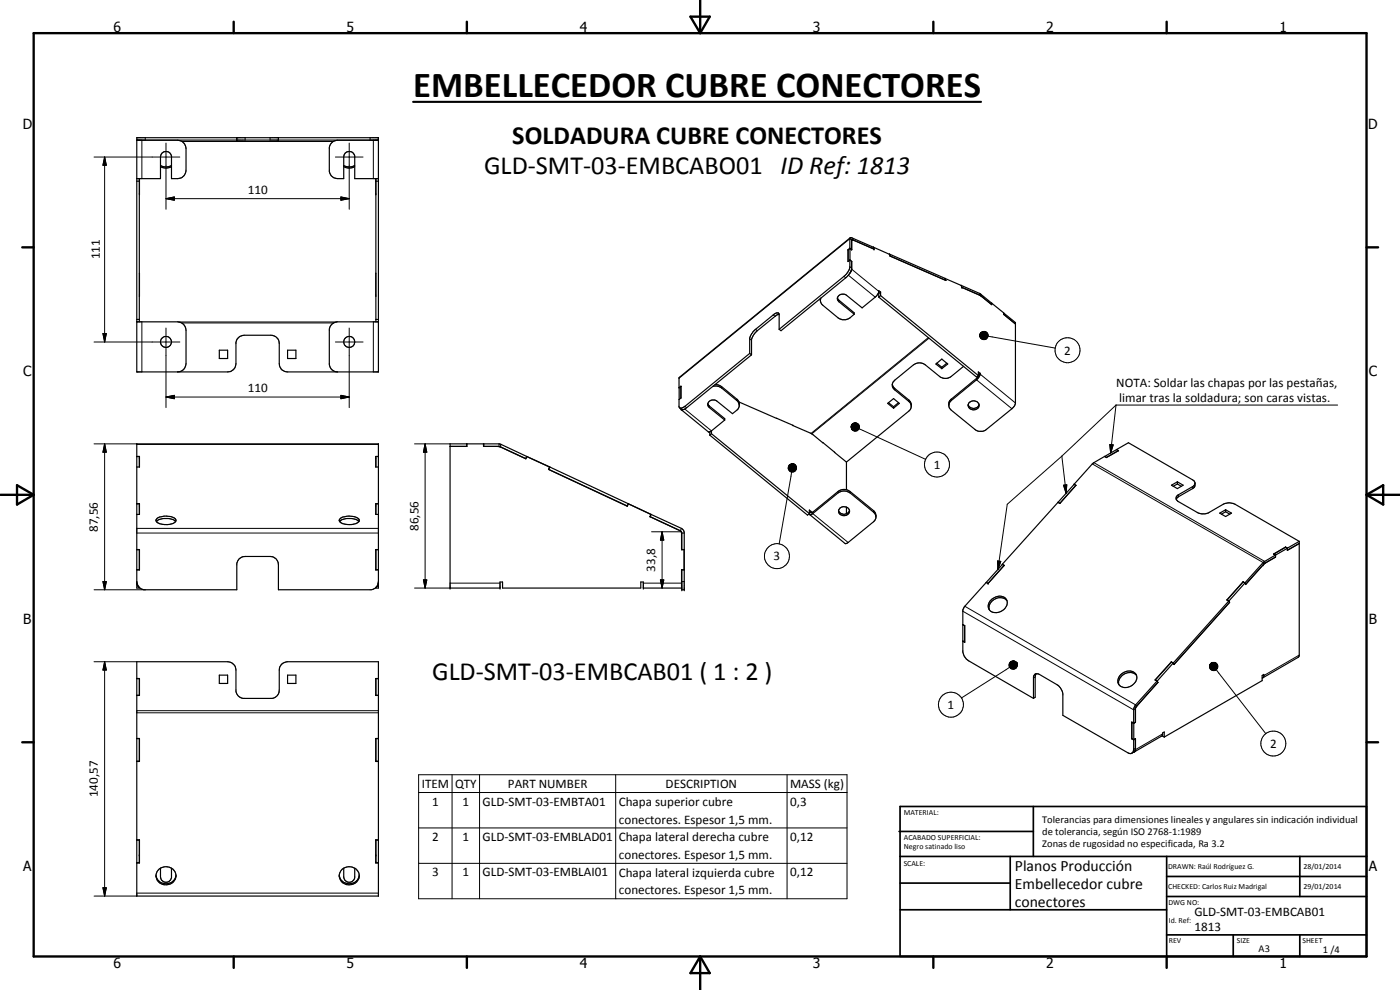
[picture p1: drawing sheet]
<svg xmlns="http://www.w3.org/2000/svg" width="420mm" height="297mm" viewBox="0 0 420 297" stroke-linecap="round" stroke-linejoin="round" font-family="sans-serif">
<g fill="none" stroke="#000" stroke-width=".35">
<path d="M41.1 41.3h72.5v70.3h-27.3a2.44 2.44 0 0 1-2.5-2.5v-6a2.52 2.52 0 0 0-2.5-2.5h-8a2.57 2.57 0 0 0-2.5 2.1v6.4a2.51 2.51 0 0 1-2.5 2.5h-27.2zM41.1 42.1h12.2a2.59 2.59 0 0 1 2.5 2.5v6.5a2.52 2.52 0 0 1-2.5 2.5h-1.8v-6.8a1.67 1.67 0 0 0-1.8-1.3 1.67 1.67 0 0 0-1.5 1.6v6.5h-7.1M41.1 42h72.5M41.1 54.4h.7M41.8 42v.1M41.8 53.6v43M41.8 58.1h.1M41.9 53.6l-.1 4.8M48.2 50a3.1 3.1 0 0 0 3.3 0M48.2 49.7a3.4 3.4 0 0 0 3.3 0M71.1 41.3v.7M83.6 41.3v.7"/>
<path d="M103.2 50a3.1 3.1 0 0 0 3.3 0M103.2 49.7a3.4 3.4 0 0 0 3.3 0M112.8 53.6v4.8M112.8 58.1h.1M112.8 42v.1M112.8 53.6v43M112.8 54.4h.8M113.6 42.1h-12.3a2.58 2.58 0 0 0-2.5 2.1v7.2a2.48 2.48 0 0 0 2.5 2.2h1.9v-6.5a1.67 1.67 0 0 1 1.5-1.7 1.67 1.67 0 0 1 1.8 1.4v6.8h7.1M254.5 75v3.5l.5-.5M254.5 75h.1M255 78l-.1 2.8-1.4 1.9-19.7 16.1M255 74.5l-.5 .5"/>
<path d="M255 78l.6 .4M255 74.5l.6 .4M255 78h.1M255.1 74.5l-.6 .5v3.4M255.1 74.5l.5 .5M255.1 74.5v3.5M255.1 78l.5 .4M255.2 71.3l-51.3 41.9-.1 3.1M255.6 74.9h.1M255.6 78.4v2.5l-.7 1.3M255.7 72l-.1 .1M256 72l-.4 .1"/>
<path d="M262.1 74.2l-6.9-2.9-.2 .3v2.9M262.1 74.2l.2 .5M262.1 74.2l4.8 2.1M262.1 74.2l.2 .6M262.1 74.2h.1M262.3 74.8l-6.5-2.9-.2 .1v3M266.9 76.3l.3 .5M266.9 76.2v.1M266.9 76.2l.3 .6M266.9 76.2l16.7 7.3 .3 .7-16.7-7.4M267.2 76.8v.1M267.2 76.8l16.6 7.3"/>
<path d="M41.1 96.6h12.2a2.59 2.59 0 0 1 2.5 2.5v10a2.52 2.52 0 0 1-2.5 2.5M41.1 95.8h.7M41.8 82v6.9M41.8 88.6h.1M112.8 88.6h.1M112.8 82v6.9M112.8 95.8h.8M113.6 96.6h-12.3a2.58 2.58 0 0 0-2.5 2.1v10.7a2.48 2.48 0 0 0 2.5 2.2M233.8 94.3a1.07 1.07 0 0 0-1.7 .2l-5.6 4.5-.9 1.1-.6 1.4v4.5M233.8 94.3v4.5M233.8 94.3l-.9 .4-5.6 4.5-1.2 1.3-.6 1.4v4.6M246.2 89.5v.8l.5 1.1 4.8 4a2.92 2.92 0 0 0 3.6 0l1.3-1.1"/>
<path d="M246.4 89.4l-.2 .6M251.3 89.4l.3 .6 4.8 3.9v.4M255.6 80.5l-.4 1.3-1.1 1.3-19.7 16.1-.6-.4M263.6 87.9l.1 .2M263.7 88.1v1.1M263.7 89.2l29.4 23.9 .5-.4M264.3 87.6l-.6-.4v.6l-.6 1-4.4 3.6-4.6-3.8a1.58 1.58 0 0 0-1.9-.2 1.58 1.58 0 0 0-.8 1.7l5 4.2M264.3 88.7l-.6 .5M264.3 87.6v1.1M264.3 87.6l-.6 .5M264.3 88.7l29.3 24M283.6 83.6l4.8 2"/>
<path d="M288.4 85.6h.1M288.5 85.6l5.6 2.5 3.5 2.8v.5a18.6 18.6 0 0 0-8.9-5.2M288.5 85.6l.2 .6M288.7 86.2l5.5 2.4M294.2 88.6l3.4 2.8v-.4M297.6 91l3.6 2.9M297.6 91h.1M301.2 93.9l3.5 2.9v24.3l-.3 .7-.7 .8-7.6 6.2a2.75 2.75 0 0 1-3.3 .2l-7.3-5.9a2.21 2.21 0 0 1-.6-2.7l8.3-7 .4-.7M301.2 93.9v.4l3.5 2.9M65.8 105.1h2.5v2.5h-2.5zM86.3 105.1h2.5v2.5h-2.5zM203.8 116.3v.1"/>
<path d="M203.8 116.4v3.4M204.3 116h.1M204.3 116v3.4M204.3 116l-.5 .4M213.9 116l1.4-.1 1.3 .5 4.8 4 .5 1.1M214.6 115.4l1 .1 1 .5 4.5 3.8a2.19 2.19 0 0 1 0 3.3l-1.3 1-4.6-3.7a1.57 1.57 0 0 0-1.9-.3 1.57 1.57 0 0 0-.8 1.8l5 4.1M225 106l-19.4 15.9-1.2 .6-.6-.4v-2.2l.6-.5v-3.5l-.6 .4M225 106l.5 .5M225.5 106.5l-19.4 15.8-1.1 .6M267.8 115.3l.7 1.2 4.2 3.5a2.19 2.19 0 0 1 0 3.4l-18.7 15.2M280.9 109.2l1.7-1.5 1.8 1.5-1.8 1.4zM281.1 109l1.5 1.2"/>
<path d="M282.6 110.2v.4M284.2 109l-1.6 1.2M289.2 109.9l-3.7 3a2.88 2.88 0 0 1-3.5 0l-4.3-3.4a2.93 2.93 0 0 0-3.6 0l-5.6 4.6a1.79 1.79 0 0 0 0 2.9l4.2 3.4 .5 .5 .3 .9M294.2 112l-.1 .6-.6 1-8 6.6-.6 .7-.1 .6M294.2 112l-.6 .4M294.2 112l-.6-.4v1.1M41.1 136.9h.8v3.2h-.8M41.1 137h.7v3.1M41.8 137.6h.1M112.8 137.6h.1M113.6 136.9h-.8v3.2h.8M113.6 137h-.8v3.1"/>
<path d="M140.1 133.2v.7h-5M145.1 133.2v.7l5 .1 7.7 3.6M145.2 133.2v.7M149.3 133.9l1 .3 7.5 3.5 .3-.7 6.8 3.1-.3 .7M157.8 137.6h.1M158.1 136.9l-8.3-3.7h-14.7v43.2h15v-1.8h.7v1.8h41.5v-1.8h.8v1.8h11.4v-5.5h.8v-6M158.1 136.9l6.9 3.2M158.1 136.9l-.3 .7M204 122.4l1 .5M204.4 122.7v.2M204.4 122.9h.6M204.5 122.9l8.1 6.7 .9-.3"/>
<path d="M212.4 121.1l.5 .7 4.6 3.8v.4M213 129.6v1M213.5 129.3v.8M213.5 130.1l-.5 .5M213.5 130.1l29.4 24-.6 .5-29.3-24M217.5 126l-4 3.3M221.8 120.6l11.3 4.9M233.1 125.5h.1M233.1 125.5l4.8 2.2M237.9 127.6v.1M237.9 127.7a19.7 19.7 0 0 1 9 5.1M246.9 132.8h.1"/>
<path d="M246.9 132.8l3.6 3M250.4 135.7l3.6 2.9M250.4 135.7h.1M254 138.6v8.3M266.4 121l1.8-1.4 1.7 1.4-1.7 1.5zM266.6 120.8l1.6 1.2M268.2 122v.5M269.7 120.8l-1.5 1.2M290.6 121.4a1.73 1.73 0 0 0 1.6 1.2 1.73 1.73 0 0 0 1.6-1.2M290.8 120.9a1.63 1.63 0 0 1 2-.6 1.63 1.63 0 0 1 .9 1.9 1.71 1.71 0 0 1-1.9 .7 1.71 1.71 0 0 1-1.2-1.5zM331.5 136.9l.6 .4M331.5 137l.6 .2"/>
<path d="M332.1 137.2v.1M335.1 134.9l-7 4-5.7 6.4M335.1 134.9l.5 .3M335.1 134.9l3.6-2.1 19.2 11.2a1.52 1.52 0 0 1 0 2.6l-4.3 2.5-.6 .7M335.1 134.9l.6 .3-3.6 2.1M335.1 134.9h.1M335.6 135.2v.1M335.6 135.2l-3.5 2M41.1 151.1h.8v3.2h-.8M41.1 151.2h.7v3.1M41.8 151.8h.1M46.9 156.5l.9-.6 1.4-.3 2.4 .2 1.1 .7"/>
<path d="M47.1 155.5a5.2 5.2 0 0 1 5.6 .3 1.06 1.06 0 0 1-1.2 1.4 4.2 4.2 0 0 1-4.7-1zM101.9 156.5l.9-.6a6.4 6.4 0 0 1 4.3 .1l.6 .5M102 155.7a5 5 0 0 1 5.7 .1 1.19 1.19 0 0 1-1.2 1.4 4.7 4.7 0 0 1-4.6-.8zM112.8 151.8h.1M113.6 151.1h-.8v3.2h.8M113.6 151.2h-.8v3.1M164.6 140.8l23.6 11.1 .4-.7M165 140.1l-.4 .7M165 140.1l23.5 11M188.5 151.1l-.2 .7M188.5 151.1l6.9 3.2M195.1 155h.1"/>
<path d="M195.1 155l9.1 4.3M195.4 154.3l9.1 4.2 .6 .6 .2 .8v17.1h-.7v-6.1M195.4 154.3l-.3 .7M204 159.2l.2 .1M204.2 159.3l.3 .6v5h.8M204.2 159.3l.4 .6v5M243.4 153.5l.1 .3 .4-.1 7.6-6.3a2.94 2.94 0 0 1 3.6 0l7.1 5.8a2.24 2.24 0 0 1 0 3.3l-7.7 6.3-.8 .3-10.7-8.7M243.4 153.5l-.5-.5v1.3l.3 .2 .5-.2 7.8-6.4a3.1 3.1 0 0 1 3.6 0l7.1 5.8 .7 1.3M243.4 153.5l-.5 .4M251.7 153.2a1.73 1.73 0 0 0 1.6 1.1 1.73 1.73 0 0 0 1.6-1.1M254 152.1v2.1M254.1 152.2a1.33 1.33 0 0 1 .8 1.6 1.33 1.33 0 0 1-1.6 .9 1.46 1.46 0 0 1-1.6-1.5"/>
<path d="M254.1 152.2a1.72 1.72 0 0 0-2.4 1M317.6 150.7l.5 .3M318.1 151h.1M322.4 145.3l.5 .3-4.8 5.4M322.4 145.3v.1M322.9 145.7l-.5-.4-21.6 24M322.9 145.7h.1M322.9 145.7l-4.8 5.3M351.6 145.6l1.7-1 1.8 1-1.8 1zM353 149.8l.6 .7 6 3.4 1 .3 2-.3 4.5-2.6a3.9 3.9 0 0 1 3.6 0l19.2 11.1M353.3 145.2l-1.2 .7M353.3 144.6v.6"/>
<path d="M353.3 145.2l1.2 .7M358.6 145.1l-.4 .7-4.8 2.8-.4 .5v.7M366 154l1.8-1 1.8 1-1.8 1zM367.8 153.5l-1.2 .8M367.8 153v.5M367.8 153.5l1.3 .8M41.1 174.5a2.58 2.58 0 0 0 2.1 2.5h27.9v-7.9a2.47 2.47 0 0 1 2.5-2.1h7.5a2.44 2.44 0 0 1 2.5 2.5v7.5h27.8a2.48 2.48 0 0 0 2.2-2.5M41.1 164.9h.8v6.1h-.8M41.1 170.9h.7M41.1 175l.2 .8 .6 .5M41.8 164.9v6.1M112.8 164.9v6.1"/>
<path d="M112.8 170.9h.8M113.6 175.3l-.8 1.1h.8v-43.2h-72.5v43.2h.7v-.1M113.6 164.9h-.8v6.1h.8M204.6 171h.7M296 174.8l.5 .2M300.8 169.3l.6 .3-4.9 5.4M300.8 169.3l.1 .1M301.3 169.7l-.5-.3-11.4 12.7-.4 1v9.2l.5 .4M301.3 169.7h.1M301.3 169.7l-4.8 5.3M373.1 174.5l-4.9 5.5 .6 .3M373.1 174.5v.2"/>
<path d="M373.1 174.5l.5 .4M373.6 174.9l.2 .4M373.6 174.9l-.5-.3-4.8 5.4M373.6 174.9l-4.8 5.4M373.8 175.3h.1M379.9 168.8l-6.1 6.6-.2-.5M382.3 166.2v.1M382.3 166.2l.5 .3M382.8 166.5l-3.7 2.3-5.5 6.1M382.8 167.1h.1M382.8 167.1l-3.5 2.1-5.5 6.1M382.8 166.5v.7"/>
<path d="M385.8 164.1l-3.6 2.1 .6 .3M385.8 164.1v.1M385.8 164.2l-3.5 2M385.8 164.2l.6 .3M389.9 162.4l-.1 34.6-10.8 6.4M389.9 162.4l-7.1 4.1M389.9 163.1l-3.5 2v-.6l-.6-.4M41.1 198.5h27.2a2.55 2.55 0 0 1 2.5 2.5v6.4a2.54 2.54 0 0 0 2.2 2.1h8.7a2.49 2.49 0 0 0 2.1-2.4v-6.1a2.52 2.52 0 0 1 2.5-2.5h27.3v70.4h-72.5zM289 192.4v3.1a3.8 3.8 0 0 0 1.7 2.8l19.5 11.2M289 192.4l.5 .3M289 192.3v.1M289 187.4l.5 .3v5"/>
<path d="M297.2 180.3a3 3 0 0 1 4.9-.3 3.2 3.2 0 0 1-1.1 3.2 3.2 3.2 0 0 1-3.4 .4 2.08 2.08 0 0 1-.4-3.3zM302.2 180.2a3.2 3.2 0 0 0-3.6-.5 3.2 3.2 0 0 0-1.7 3.3M351.5 198.6l-4.8 5.4 .5 .3M351.5 198.6l.1 .1M351.5 198.6l.6 .3M351.6 198.7l-4.9 5.3M351.6 198.7l.5 .3M352.1 199l-4.8 5.3M352.1 198.9l.2 .4M352.2 199.3h.1M368.3 180v.1M368.3 180l.5 .3"/>
<path d="M368.8 180.3l.2 .5M368.8 180.3l-16.7 18.6M368.8 180.3l.2 .4M369 180.7h.1M369 180.7l-16.7 18.7-.2-.4M369 180.8l-16.7 18.5M41.1 203.6h.8v5.1l-.8-.1M41.1 203.6h.7M41.8 203.6v5.1M65.8 202.6h2.5v2.5h-2.5zM86.3 202.6h2.5v2.5h-2.5zM112.8 203.6v5.1"/>
<path d="M112.8 203.6h.8M113.6 203.6h-.8v5.1h.8M311 202.1l.9 .3 5.3 3a4.1 4.1 0 0 1 1.8 2.8v6.4l19.4 11.2 1.2 .2M311 202.1l-.5 .3-.3 .7v6.4M311 202.1l-.3 1v6.1l-.5 .3M335.7 205.4a3.2 3.2 0 0 0 3.6 .5 3.2 3.2 0 0 0 1.8-3.2 2.99 2.99 0 0 0-5.2 .4l-.2 .3a1.98 1.98 0 0 0 .1 2M340.7 216.7l-.5 .3-.6-.3v5M340.7 216.7h.1M340.8 212.5l-.1 4.2M340.8 216.7l-.5 .3-.6-.3v4.9M341.1 202.6a3.2 3.2 0 0 0-3.5-.5 3.2 3.2 0 0 0-1.9 3M341.2 211.8l-.4 .6"/>
<path d="M346.7 204l.1 .1M346.7 204l.6 .3M347.2 204.3l-6.4 7.2-.4 .7-.2 .5 .1 9.2M347.2 204.3l.3 .5M347.3 204.3l.2 .5M347.4 204.7l.1 .1M347.5 204.8l-6.7 7.5v4.4M348.9 219.9l.5-.3v1.5l-.5-.2zM378.8 203.5l.5-.4v-.7l-.5 .3v1.5l-29.4 16.9M41.1 221.6h.7M41.1 221.6h.8v6.9h-.8M41.8 221.6v6.8h-.7"/>
<path d="M41.8 228.1h.1M112.8 228.1h.1M112.8 221.6h.8M112.8 221.6v6.8h.8M113.6 221.6h-.8v6.9h.8M339.6 221.7l.6 .3M339.7 221.6l-.1 .1M339.7 221.6l.6 .3M340.2 222v2.8l-.1 .8-.5 .4M340.2 225.7l-.5 .3M340.3 221.9l.5-.3v3.5l-.4 .5M340.4 225.6l-.2 .1"/>
<path d="M340.7 221.7h.1M340.7 221.7v3.1l-.5 .9M340.7 221.7l-.5 .3M348.9 220.5l-.2 .3-8.3 4.8M41.1 252.1l.8-.1v6.9h-.8M41.8 252v6.9h-.7M41.8 258.6h.1M41.8 256.5h.1M112.8 258.6h.1M112.8 256.5h.1M112.8 252v6.9h.8M113.6 252h-.8v6.9h.8"/>
<path d="M46.8 262.6a3 3 0 0 0 3 2.6 3 3 0 0 0 3-2.6M47.7 260.9a2.91 2.91 0 0 1 3.8-.4 2.91 2.91 0 0 1 .9 3.7 2.95 2.95 0 0 1-3.9 1 2.95 2.95 0 0 1-1.4-3.7zM48.2 260.5v2.6a1.66 1.66 0 0 0 1.5 1.6 1.66 1.66 0 0 0 1.8-1.3v-2.9M101.8 262.6a3 3 0 0 0 3 2.6 3 3 0 0 0 3-2.6M102.6 260.9a3 3 0 0 1 3.5-.5 3 3 0 0 1 1.6 3.1 2.98 2.98 0 0 1-3.6 1.9 2.98 2.98 0 0 1-2.1-3.6zM103.2 260.5v2.6a1.67 1.67 0 0 0 1.5 1.6 1.67 1.67 0 0 0 1.8-1.3v-2.9"/>
<circle cx="49.8" cy="102.6" r="1.66"/>
<circle cx="104.8" cy="102.6" r="1.65"/>
</g>
<g fill="none" stroke="#000" stroke-width=".3">
<path d="M28.2 47.1h25.8M31.4 47.1l.5 2.5h-1zM31.4 47.1v55.5M42.6 42.1v11.5M43.6 41.3v.7M49.8 59.6l2.5-.5v1zM49.8 42.9v19.9M49.8 59.6h55M54.7 42.5h45.3M73.6 41.3v.7M81.1 41.3v.7M100.7 47.1h8.3"/>
<path d="M102.3 59.1l2.5 .5-2.5 .5zM104.8 42.9v19.9M111.1 41.3v.7M112 42.1v11.5M255.6 72.1l-.6-.5-51.2 41.9M255.6 72.2h.1M255.7 71.4l.2 .6M42.6 96.6v15M49.8 98.4v23.9M53.6 96.6h47.4M54.6 96.9h45.5M104.8 98.4v23.9"/>
<path d="M112 96.6v15M226.8 98.8l.5 .4M232.1 94.5l.5 .4M251.8 90.1v.5M253.3 82.9l.5 .5M254.6 82.5l8.1 6.7M255 80.1l.6 .4M255.6 80.8l8.1 6.6M293.9 88l.2 .6M294.3 99.9l-.2 .6zM294.4 88.3l-.1 .5M294.5 99.7l.2-.1-.6 .9z"/>
<path d="M294.5 99.7l-.4 .8zM294.7 99.6l.2-.1-.8 1zM294.9 99.5l.3-.1-1.1 1.1zM28.2 102.6h25.8M30.9 100.1h1l-.5 2.5zM49.8 119.1l2.5-.5v1zM49.8 119.1h55M100.7 102.6h8.3M102.3 118.6l2.5 .5-2.5 .5zM216.6 116v.4M221.1 119.8v.4M225 101.7l.5 .4"/>
<path d="M268.5 116.5v.5M278.6 101.3l-35.2 28.7M278.8 101.5l-35.2 28.7M285.5 119.8v.4M293.1 113.5v.5l10.6 8.6M293.6 112.7l.6-.4 10.5 8.6M294.1 100.5v.5zM294.1 100.5l.1 .8zM294.1 100.5l.2 1zM294.1 100.5l.4 1.1zM294.1 100.5l.7 1.3zM294.1 100.5l1 1.4-.3-.1z"/>
<path d="M294.1 100.5l1.2 1.4h-.2zM294.1 100.5l1.5 1.4h-.3zM294.1 100.5l1.7 1.3-.2 .1zM294.1 100.5l2 1.2-.3 .1zM294.1 100.5l2.1 1-.1 .2zM294.1 100.5l2.3 .8-.2 .2zM294.1 100.5l2.4 .5-.1 .3zM294.1 100.5l2.5 .3-.1 .2zM294.1 100.5h2.5v.3zM294.1 100.5l2.4-.3 .1 .3zM294.1 100.5l2.3-.5 .1 .2zM294.1 100.5l2.1-.7 .2 .2z"/>
<path d="M294.1 100.5l1.9-.9 .2 .2zM294.1 100.5l1.6-1 .3 .1zM294.1 100.5l1.4-1.1 .2 .1zM294.1 100.5l1.1-1.1h.3zM294.1 100.6h2.5M294.1 100.4h2.5M294.2 100.2l-.1 .3zM296.5 100.9l20.2 3.5M28.2 133.2h12.9M31.4 133.2l.5 2.5h-1zM31.4 133.2v43.8M41.1 133.3h72.5"/>
<path d="M124.4 133.2h10.7M127.6 133.2l.5 2.5h-1zM127.6 133.2v43.2M149.8 133.2v.7M150.4 133.3l-.3 .7M205.5 122.7l8 6.6M205.6 121.9l.5 .4M212.9 121.8v.5M236.7 139.9l1.3-.7-1.4 .9zM236.8 139.6l1.2-.4zM236.8 139.6l1.2-.4-1.3 .7zM237 139.4l1-.2z"/>
<path d="M237.2 139.3l.8-.1zM237.5 139.2h.5zM238 139.2l-1.2 1.9-.1-.2zM238 139.2l-1 2.2-.2-.3zM238 139.2l-.8 2.3-.2-.1zM238 139.2l-.6 2.4-.2-.1zM238 139.2l-.3 2.4h-.3zM238 139.2v2.4h-.3zM238 139.2l.2 2.4h-.2zM238 139.2l.5 2.2-.3 .2zM238 139.2l.7 2.1-.2 .1zM238 139.2l.8 1.9-.1 .2z"/>
<path d="M238 139.2l1 1.6-.2 .3zM238 139.2l1 1.3v.3zM238 139.2l1 1.1v.2zM238 139.2l1 1.1zM238 139.2l1 .8zM238 139.2l.9 .5zM238 139.2l.7 .4zM238 139.2l.5 .2zM238 139.2h.3zM238.1 139.2v2.4M255.6 127.6l-.2 .5zM255.6 127.6l-.1 .8z"/>
<path d="M255.6 127.6v1.1zM255.6 127.6l.1 1.3zM255.6 127.6l.3 1.5-.2-.2zM255.6 127.6l.5 1.6-.2-.1zM255.6 127.6l.8 1.7-.3-.1zM255.6 127.6l1 1.8-.2-.1zM255.6 127.6l1.3 1.7-.3 .1zM255.6 127.6l1.6 1.7h-.3zM255.6 127.6l1.8 1.6-.2 .1zM255.6 127.6l2 1.3-.2 .3zM255.6 127.6l2.2 1.2-.2 .1zM255.6 127.6l2.3 .9-.1 .3z"/>
<path d="M255.6 127.6l2.3 .7v.2zM255.6 127.6l2.3 .4v.3zM255.6 127.6l2.3 .1v.3zM255.6 127.6l2.2-.1 .1 .2zM255.6 127.6l2-.3 .2 .2zM255.6 127.6l1.8-.5 .2 .2zM255.6 127.6l1.5-.6 .3 .1zM255.6 127.6l1.3-.7 .2 .1zM255.6 127.6l1.3-.7zM255.6 127.6l1-.7zM255.6 127.6h2.3M255.7 127.4l-.1 .2z"/>
<path d="M255.9 127.2l.2-.2-.5 .6zM255.9 127.2l-.3 .4zM256.1 127l.3-.1-.8 .7zM257.8 128.7l20 9.1M272.7 120v.4M318.7 136.9l1.2 11.1M318.7 136.9l-16.4 14.4-2.8 19.6M327.8 139.2l51.3 29.6 .2 .4M328.3 138.8l51.2 29.6v.6M333.1 133.4l1 .1-.8 2.4zM334.9 121.5l-1.6 14.4M334.9 121.5h66.5"/>
<path d="M334.9 121.5l-16.2 15.4M41.1 159.9h72.5M41.1 158.5h72.5M195.5 159.6h8.9M198.7 159.6l.5 2.5h-1zM198.7 159.6v16.8M204.5 158.5l-.3 .8M204.6 159.9h.7M236.5 140.4l1.5-1.2-1.5 1.4zM236.5 140.6l1.5-1.4-1.3 1.7zM236.6 140.1l1.4-.9-1.5 1.2zM237.6 141.6l-3.8 21.6"/>
<path d="M243.6 153.8l-.2-.1-.5 .4M243.9 153.7v.4l10.6 8.7M251.5 147.4v.5M255.1 147.4v.5M262.2 153.2v.5M319.2 145.6l1-.1-.3 2.5zM353.6 148.5v.6M357.9 146v.6M28.2 177h15.4M30.9 174.5h1l-.5 2.5zM41.1 175h.1M113.5 175h.1"/>
<path d="M124.4 176.4h10.7M127.1 174h1l-.5 2.4zM135.1 175h15M193.1 175h11.4M198.2 174h1l-.5 2.4zM204.6 174.5h.7M299.4 168.3l.9 .1-.8 2.5zM379.1 169.5h.1M28.2 198.5h12.9M31.4 198.5l.5 2.5h-1zM31.4 198.5v70.4M289 183.4l51.2 29.6 .5-.4"/>
<path d="M289.5 181.9l51.3 29.6 .3 .4M302.8 199.6l2.3-.7-2.3 1zM302.8 199.3l2.3-.4-2.3 .7zM302.8 199.9l2.3-1-2.2 1.2zM302.9 199.1l2.2-.2-2.3 .4zM302.9 198.9h2.2M303.1 198.8l2 .1-2.2 .2zM303.1 198.8h2M303.2 198.6l.2-.1 1.7 .4zM303.2 198.6l1.9 .3-2-.1zM303.4 198.5l1.7 .4zM303.7 198.4l.2-.1 1.2 .6z"/>
<path d="M303.9 198.3l1.2 .6zM304.2 198.3l.9 .6zM304.5 198.4l.6 .5zM304.7 198.5l.4 .4zM305.1 198.9l-1.4 1.8h-.2zM305.1 198.9l-1.1 1.9-.3-.1zM305.1 198.9l-.8 1.9h-.3zM305.1 198.9l-.6 1.8-.2 .1zM305.1 198.9l-.3 1.7-.3 .1zM305.1 198.9l-.1 1.5-.2 .2zM305.1 198.9l-.1 1.5zM305.1 198.9v1.3z"/>
<path d="M305.1 198.9l.2 1zM305.1 198.9l.2 .7zM305.1 198.9l.2 .5zM305.1 198.9l.1 .2zM363.1 199.4l.4-.4-.5 .6zM363.3 199.2l.2-.2-.4 .4zM363.5 199l-.5 .9zM363.5 199l-.5 1.2zM363.5 199l-.4 1.4-.1-.2zM363.5 199l-.3 1.7-.1-.3zM363.5 199l-.1 1.9-.2-.2zM363.5 199l.1 2-.2-.1z"/>
<path d="M363.5 199l.3 2.2-.2-.2zM363.5 199l.6 2.2h-.3zM363.5 199l.9 2.2h-.3zM363.5 199l1.1 2.2h-.2zM363.5 199l1.4 2-.3 .2zM363.5 199l1.6 1.9-.2 .1zM363.5 199l1.8 1.7-.2 .2zM363.5 199l1.9 1.4-.1 .3zM363.5 199l2 1.2-.1 .2zM363.5 199l2 .9v.3zM363.5 199l2 .6v.3zM363.5 199l1.8 .4 .2 .2z"/>
<path d="M363.5 199l1.7 .2 .1 .2zM363.5 199h1.5l.2 .2zM363.5 199h1.5zM363.5 199l1.3-.2zM363.5 199l1-.2zM363.5 199l.7-.2zM363.5 199l.5-.2zM363.5 199l.2-.2zM363.5 199v2M389.9 196.6l-10.6 6.1-.3-.2M41.1 213.2h72.5M41.1 213.9h72.5"/>
<path d="M302.9 200.1l2.2-1.2-2 1.4zM303 200.2l-14.5 9.2M303.1 200.3l2-1.4-1.8 1.6zM303.3 200.5l1.8-1.6-1.6 1.8zM310.7 203.1l-.5 .3M340.7 212.8h.1M341.2 211.8h.1M365 201l14.9 19.1M125.6 232.5h128.6v37.2h-128.6zM125.6 237.8h128.6M135.7 232.5v37.2M143.9 232.5v37.2"/>
<path d="M184.8 232.5v37.2M236.2 232.5v37.2M340.7 224.5l-.5 .3M348.9 220.2l-8.2 4.7M125.6 248.4h128.6M125.6 259h128.6M28.2 268.9h12.9M30.9 266.4h1l-.5 2.5zM41.1 268h72.5"/>
<circle cx="320.4" cy="105.1" r="3.7"/>
<circle cx="281.2" cy="139.4" r="3.8"/>
<circle cx="233.2" cy="166.9" r="3.8"/>
<circle cx="285.4" cy="211.4" r="3.8"/>
<circle cx="382.1" cy="223.1" r="3.7"/>
</g>
<g fill="#000">
<circle cx="71.1" cy="41.3" r=".18"/>
<circle cx="71.1" cy="42" r=".18"/>
<circle cx="262.3" cy="74.7" r=".18"/>
<circle cx="288.7" cy="86.2" r=".18"/>
<circle cx="301.2" cy="93.9" r=".18"/>
<circle cx="135.1" cy="176.4" r=".18"/>
<circle cx="150.1" cy="176.4" r=".18"/>
<circle cx="193.1" cy="176.4" r=".18"/>
<circle cx="204.5" cy="176.4" r=".18"/>
<circle cx="204.6" cy="177" r=".18"/>
<circle cx="205.3" cy="177" r=".18"/>
<circle cx="296.5" cy="175" r=".18"/>
<circle cx="339.7" cy="216.7" r=".18"/>
<circle cx="41.8" cy="256.5" r=".18"/>
<circle cx="112.8" cy="256.5" r=".18"/>
</g>
<g fill="none" stroke="#000" stroke-width=".71">
<path d="M10.1 9.9h400v277.1h-400zM70.1 6.5v3.4M140.1 6.5v3.4M207.2 5h5.8l-2.9 4.9zM210.1 0v9.9M280.1 6.5v3.4M350.1 6.5v3.4M6.7 74.2h3.4M410.1 74.2h3.5M.1 148.5h10M5.1 145.6l5 2.9-5 2.9zM410.1 148.5h10"/>
<path d="M410.1 148.5l5-2.9v5.8zM6.7 222.7h3.4M410.1 222.7h3.5M70.1 287v3.4M140.1 287v3.4M210.1 287v10M210.1 287l2.9 5h-5.8zM280.1 287v3.4M350.1 287v3.4"/>
</g>
<g fill="none" stroke="#000" stroke-width=".51">
<path d="M269.8 249.5h40.3M270.1 242h140v45h-140zM270.1 257h140M303.2 257v16M310.1 242v15M350.1 257v30M390.1 257v12M270.1 265h33.1M270.1 273h80M350.1 269h60M350.1 263h60M350.1 280.5h60"/>
<path d="M370.1 280.5v6.5M390.1 280.5v6.5"/>
</g>
<path d="M124 30.6h170.4" fill="none" stroke="#000" stroke-width=".63"/>
<g fill="#000">
<path d="M31.4 47.1l.5 2.5h-1zM49.8 59.6l2.5-.5v1zM102.3 59.1l2.5 .5-2.5 .5zM30.9 100.1h1l-.5 2.5zM49.8 119.1l2.5-.5v1zM102.3 118.6l2.5 .5-2.5 .5zM294.1 100.5v.5zM294.1 100.5l.1 .8zM294.1 100.5l.2 1zM294.1 100.5l.4 1.1zM294.1 100.5l.7 1.3zM294.1 100.5l1 1.4-.3-.1z"/>
<path d="M294.1 100.5l1.2 1.4h-.2zM294.1 100.5l1.5 1.4h-.3zM294.1 100.5l1.7 1.3-.2 .1zM294.1 100.5l2 1.2-.3 .1zM294.1 100.5l2.1 1-.1 .2zM294.1 100.5l2.3 .8-.2 .2zM294.1 100.5l2.4 .5-.1 .3zM294.1 100.5l2.5 .3-.1 .2zM294.1 100.5l2.3-.5 .1 .2zM294.1 100.5l2.1-.7 .2 .2zM294.1 100.5l1.9-.9 .2 .2zM294.1 100.5l1.6-1 .3 .1z"/>
<path d="M294.1 100.5l1.4-1.1 .2 .1zM294.1 100.5l1.1-1.1h.3zM294.9 99.5l.3-.1-1.1 1.1zM294.7 99.6l.2-.1-.8 1zM294.5 99.7l.2-.1-.6 .9zM294.5 99.7l-.4 .8zM294.3 99.9l-.2 .6zM294.2 100.2l-.1 .3zM31.4 133.2l.5 2.5h-1zM127.6 133.2l.5 2.5h-1zM237.5 139.2h.5zM237.2 139.3l.8-.1z"/>
<path d="M237 139.4l1-.2zM236.8 139.6l1.2-.4zM236.8 139.6l1.2-.4-1.3 .7zM236.7 139.9l1.3-.7-1.4 .9zM236.6 140.1l1.4-.9-1.5 1.2zM236.5 140.4l1.5-1.2-1.5 1.4zM236.5 140.6l1.5-1.4-1.3 1.7zM238 139.2l-1.2 1.9-.1-.2zM238 139.2l-1 2.2-.2-.3zM238 139.2l-.8 2.3-.2-.1zM238 139.2l-.6 2.4-.2-.1zM238 139.2l-.3 2.4h-.3z"/>
<path d="M238 139.2l.5 2.2-.3 .2zM238 139.2l.7 2.1-.2 .1zM238 139.2l.8 1.9-.1 .2zM238 139.2l1 1.6-.2 .3zM238 139.2l1 1.3v.3zM238 139.2l1 1.1v.2zM238 139.2l1 1.1zM238 139.2l1 .8zM238 139.2l.9 .5zM238 139.2l.7 .4zM238 139.2l.5 .2zM238 139.2h.3z"/>
<path d="M255.6 127.6l-.2 .5zM255.6 127.6l-.1 .8zM255.6 127.6v1.1zM255.6 127.6l.1 1.3zM255.6 127.6l.3 1.5-.2-.2zM255.6 127.6l.5 1.6-.2-.1zM255.6 127.6l.8 1.7-.3-.1zM255.6 127.6l1 1.8-.2-.1zM255.6 127.6l1.3 1.7-.3 .1zM255.6 127.6l1.6 1.7h-.3zM255.6 127.6l1.8 1.6-.2 .1zM255.6 127.6l2 1.3-.2 .3z"/>
<path d="M255.6 127.6l2.2 1.2-.2 .1zM255.6 127.6l2.3 .9-.1 .3zM255.6 127.6l2.3 .7v.2zM255.6 127.6l2.3 .4v.3zM255.6 127.6l1.8-.5 .2 .2zM255.6 127.6l1.5-.6 .3 .1zM255.6 127.6l1.3-.7 .2 .1zM255.6 127.6l1.3-.7zM255.6 127.6l1-.7zM256.1 127l.3-.1-.8 .7zM255.9 127.2l.2-.2-.5 .6zM255.9 127.2l-.3 .4z"/>
<path d="M255.7 127.4l-.1 .2zM333.1 133.4l1 .1-.8 2.4zM319.2 145.6l1-.1-.3 2.5zM30.9 174.5h1l-.5 2.5zM127.1 174h1l-.5 2.4zM198.2 174h1l-.5 2.4zM198.7 159.6l.5 2.5h-1zM299.4 168.3l.9 .1-.8 2.5zM304.7 198.5l.4 .4zM304.5 198.4l.6 .5zM304.2 198.3l.9 .6zM303.9 198.3l1.2 .6z"/>
<path d="M303.7 198.4l.2-.1 1.2 .6zM303.4 198.5l1.7 .4zM303.2 198.6l.2-.1 1.7 .4zM302.8 199.3l2.3-.4-2.3 .7zM302.8 199.6l2.3-.7-2.3 1zM302.8 199.9l2.3-1-2.2 1.2zM302.9 200.1l2.2-1.2-2 1.4zM303.1 200.3l2-1.4-1.8 1.6zM303.3 200.5l1.8-1.6-1.6 1.8zM305.1 198.9l-1.4 1.8h-.2zM305.1 198.9l-1.1 1.9-.3-.1zM305.1 198.9l-.8 1.9h-.3z"/>
<path d="M305.1 198.9l-.6 1.8-.2 .1zM305.1 198.9l-.3 1.7-.3 .1zM305.1 198.9l-.1 1.5-.2 .2zM305.1 198.9l-.1 1.5zM305.1 198.9v1.3zM305.1 198.9l.2 1zM305.1 198.9l.2 .7zM305.1 198.9l.2 .5zM305.1 198.9l.1 .2zM363.3 199.2l.2-.2-.4 .4zM363.1 199.4l.4-.4-.5 .6zM363.5 199l-.5 .9z"/>
<path d="M363.5 199l-.5 1.2zM363.5 199l-.4 1.4-.1-.2zM363.5 199l-.3 1.7-.1-.3zM363.5 199l-.1 1.9-.2-.2zM363.5 199l.6 2.2h-.3zM363.5 199l.9 2.2h-.3zM363.5 199l1.1 2.2h-.2zM363.5 199l1.4 2-.3 .2zM363.5 199l1.6 1.9-.2 .1zM363.5 199l1.8 1.7-.2 .2zM363.5 199l1.9 1.4-.1 .3zM363.5 199l2 1.2-.1 .2z"/>
<path d="M363.5 199l2 .9v.3zM363.5 199l2 .6v.3zM363.5 199l1.8 .4 .2 .2zM363.5 199l1.7 .2 .1 .2zM363.5 199h1.5l.2 .2zM363.5 199h1.5zM363.5 199l1.3-.2zM363.5 199l1-.2zM363.5 199l.7-.2zM363.5 199l.5-.2zM363.5 199l.2-.2zM31.4 198.5l.5 2.5h-1z"/>
<path d="M30.9 266.4h1l-.5 2.5z"/>
</g>
<path d="M237.9 139.2v2.4M255.6 127.4h2.2M363.7 199v2.2" fill="none" stroke="#000" stroke-width=".34"/>
<path d="M302.8 199.1h2.3" fill="none" stroke="#000" stroke-width=".42"/>
<path d="M255.6 127.8h2.3" fill="none" stroke="#000" stroke-width=".38"/>
<text font-size="11" x="124" y="29">EMBELLECEDOR CUBRE CONECTORES</text>
<g font-size="7.9">
<text x="153.7" y="43.3">SOLDADURA CUBRE CONECTORES</text>
<text x="145.3" y="52.3">GLD-SMT-03-EMBCABO01 ID Ref: 1813</text>
<text x="129.7" y="204">GLD-SMT-03-EMBCAB01 ( 1 : 2 )</text>
</g>
<g font-size="4.7">
<text x="304.6" y="261.2">Planos Producción</text>
<text x="304.6" y="266.6">Embellecedor cubre</text>
<text x="304.6" y="272">conectores</text>
</g>
<g font-size="4.2">
<text x="34" y="9.6">6</text>
<text x="104" y="9.6">5</text>
<text x="174" y="9.6">4</text>
<text x="244" y="9.6">3</text>
<text x="314" y="9.6">2</text>
<text x="384" y="9.6">1</text>
<text x="6.8" y="38.7">D</text>
<text x="410.6" y="38.7">D</text>
<text x="7" y="112.9">C</text>
<text x="410.8" y="112.9">C</text>
<text x="7" y="187.1">B</text>
<text x="410.8" y="187.1">B</text>
<text x="7" y="261.4">A</text>
<text x="410.8" y="261.4">A</text>
<text x="34" y="290.4">6</text>
<text x="104" y="290.4">5</text>
<text x="174" y="290.4">4</text>
<text x="244" y="290.4">3</text>
<text x="314" y="290.4">2</text>
<text x="384" y="290.4">1</text>
</g>
<g font-size="3.9">
<text x="74.4" y="58.1">110</text>
<text x="29.9" y="77.9" transform="rotate(-90 29.9 77.9)">111</text>
<text x="319.4" y="106.4">2</text>
<text x="74.4" y="117.6">110</text>
<text x="335" y="116">NOTA: Soldar las chapas por las pestañas,</text>
<text x="335.9" y="120.5">limar tras la soldadura; son caras vistas.</text>
<text x="280.2" y="140.7">1</text>
<text x="29.3" y="159.6" transform="rotate(-90 29.3 159.6)">87,56</text>
<text x="125.5" y="159.3" transform="rotate(-90 125.5 159.3)">86,56</text>
<text x="196.7" y="171.5" transform="rotate(-90 196.7 171.5)">33,8</text>
<text x="232.2" y="168.1">3</text>
<text x="284.4" y="212.7">1</text>
<text x="381.2" y="224.4">2</text>
<text x="29.3" y="239.2" transform="rotate(-90 29.3 239.2)">140,57</text>
<text x="126.6" y="236.4">ITEM</text>
<text x="136.6" y="236.4">QTY</text>
<text x="152.4" y="236.4">PART NUMBER</text>
<text x="199.8" y="236.4">DESCRIPTION</text>
<text x="237.1" y="236.5">MASS (kg)</text>
<text x="129.7" y="241.7">1</text>
<text x="138.8" y="241.7">1</text>
<text x="144.9" y="241.7">GLD-SMT-03-EMBTA01</text>
<text x="185.7" y="241.8">Chapa superior cubre</text>
<text x="237.1" y="241.7">0,3</text>
<text x="185.7" y="247.1">conectores. Espesor 1,5 mm.</text>
<text x="129.7" y="252.3">2</text>
<text x="138.8" y="252.3">1</text>
<text x="144.9" y="252.3">GLD-SMT-03-EMBLAD01</text>
<text x="185.7" y="252.4">Chapa lateral derecha cubre</text>
<text x="185.7" y="257.7">conectores. Espesor 1,5 mm.</text>
<text x="237.1" y="252.3">0,12</text>
<text x="129.7" y="263">3</text>
<text x="138.8" y="263">1</text>
<text x="144.9" y="263">GLD-SMT-03-EMBLAI01</text>
<text x="185.7" y="263.1">Chapa lateral izquierda cubre</text>
<text x="237.1" y="263">0,12</text>
<text x="185.7" y="268.4">conectores. Espesor 1,5 mm.</text>
<text x="358.5" y="275">GLD-SMT-03-EMBCAB01</text>
<text x="358.5" y="279.4">1813</text>
</g>
<g font-size="3.1">
<text x="312.7" y="246.8">Tolerancias para dimensiones lineales y angulares sin indicación individual</text>
<text x="312.7" y="250.4">de tolerancia, según ISO 2768-1:1989</text>
<text x="312.7" y="254">Zonas de rugosidad no especificada, Ra 3.2</text>
<text x="377.7" y="285.6">A3</text>
<text x="397" y="285.9">1 /4</text>
</g>
<g font-size="2.4">
<text x="271.2" y="244.4">MATERIAL:</text>
<text x="271.3" y="252">ACABADO SUPERFICIAL:</text>
<text x="271.3" y="254.6">Negro satinado liso</text>
<text x="271.2" y="259.7">SCALE:</text>
<text x="350.6" y="260.8">DRAWN: Raúl Rodríguez G.</text>
<text x="391.2" y="260.6">28/01/2014</text>
<text x="350.6" y="266.9">CHECKED: Carlos Ruiz Madrigal</text>
<text x="391.2" y="266.7">29/01/2014</text>
<text x="350.6" y="271.4">DWG NO:</text>
<text x="350.8" y="276.9">Id. Ref:</text>
<text x="350.8" y="282.8">REV</text>
<text x="371.2" y="282.9">SIZE</text>
<text x="390.9" y="282.9">SHEET</text>
</g>
</svg>
